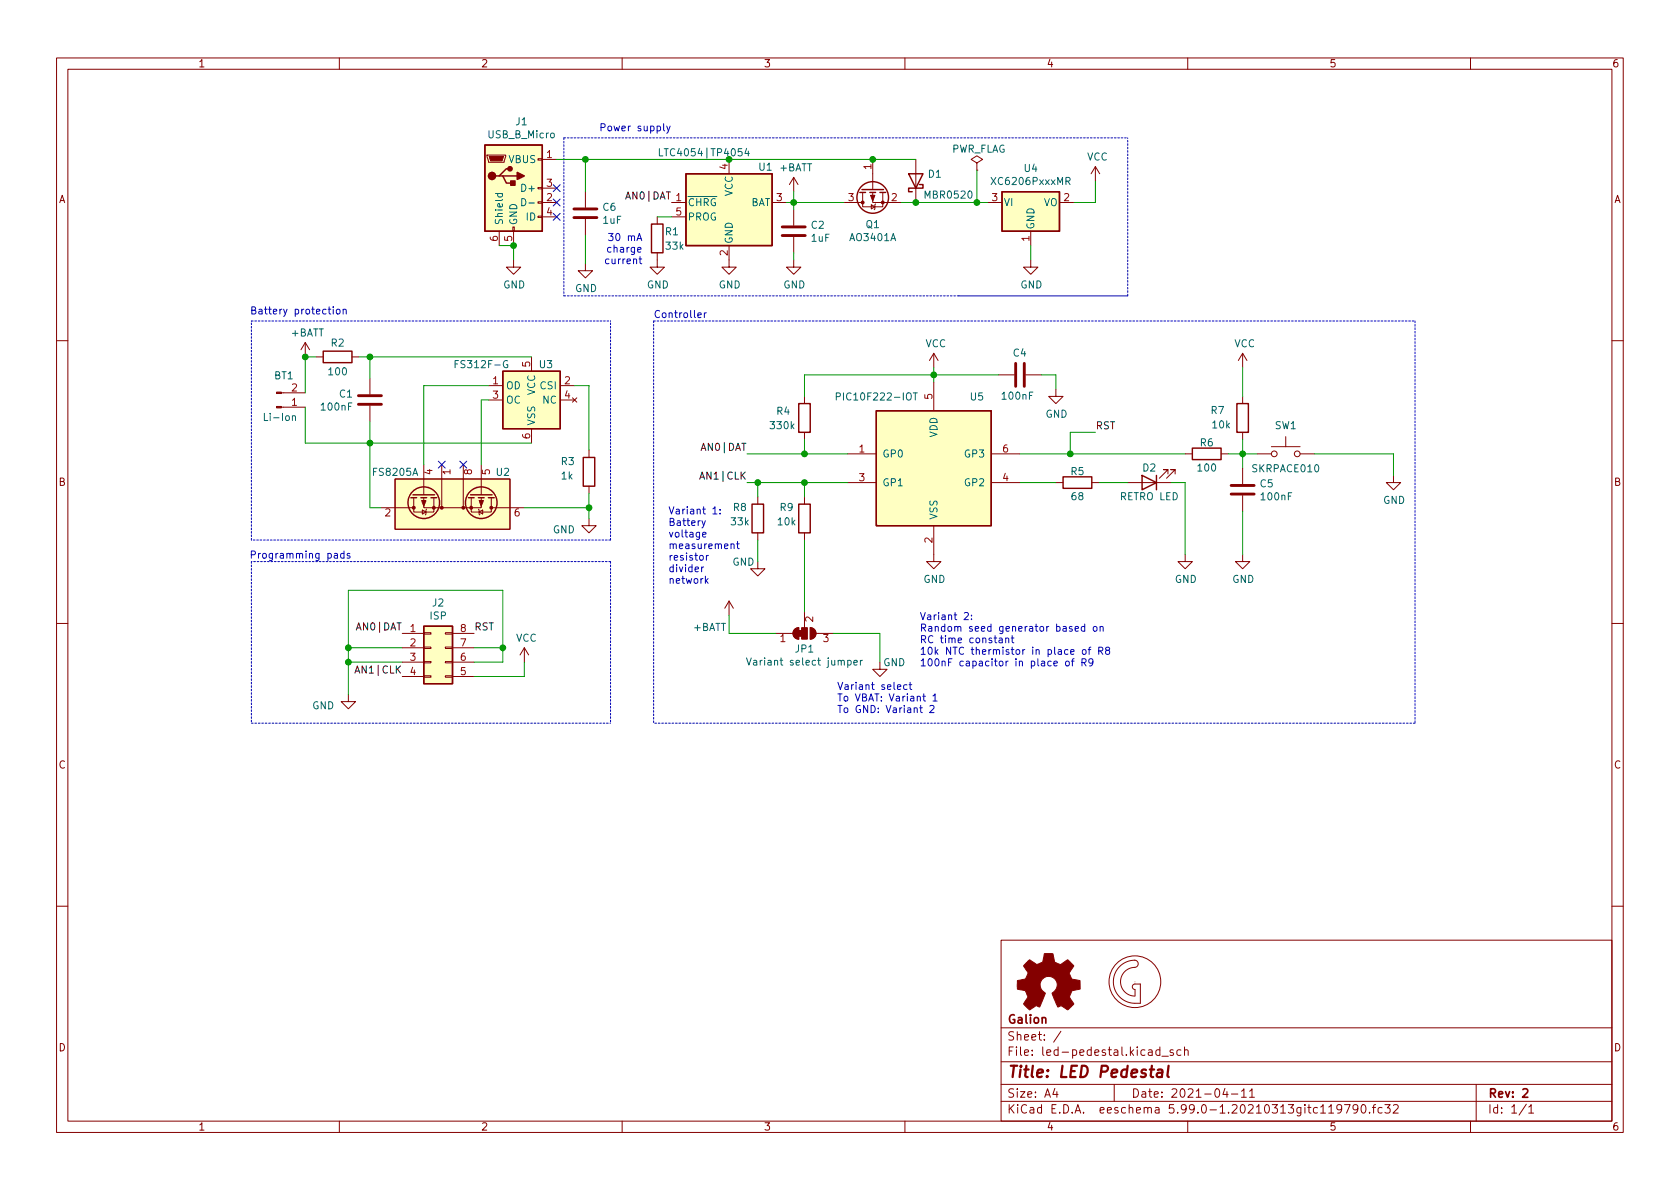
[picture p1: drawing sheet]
<svg xmlns="http://www.w3.org/2000/svg" width="297mm" height="210mm" viewBox="0 0 297 210" stroke-linecap="round" stroke-linejoin="round" font-family="sans-serif">
<g fill="none" stroke="#840000" stroke-width=".18">
<path d="M10 10.2h277v190.1h-277zM12 12.2h273v186.1h-273zM60 10.2v2M110 10.2v2M160 10.2v2M210 10.2v2M260 10.2v2M86.1 27.4h3.3v.3l-.2 1h-2.8zM95.1 38.2h.8v.3h-.8zM95.1 35.7h.8v.2h-.8zM95.1 33.1h.8v.3h-.8zM95.1 28.1h.8v.2h-.8z"/>
<path d="M95.9 28.2h2.5M95.9 35.8h2.5M95.9 33.3h2.5M95.9 38.3h2.5M103.5 33.9v2.8M103.5 38.7v2.8M116.2 38.3v1.3M118.7 35.8h2.6M118.7 38.3h2.6M128.9 28.2v2.5M136.5 35.8h2.6M140.3 31.4l-.7 1.2"/>
<path d="M140.3 31.4v2.5M140.3 37.1v2.8M140.3 31.4l.8 1.2M149.2 35.8h3.3M152.5 34v2.6h3.6v-2.6M154.1 36.2l.6 .4-.6 .4zM154.3 34v1.8h5.1M154.3 28.2v5.3M154.8 36.1l-.1 .1v.8l-.1 .1M161.9 28.2v7.6M172.7 28.8l1-.6-1-.6-1 .6 1 .6v1.3M172.7 30.1h.1"/>
<path d="M174.6 35.8h2.6M187.3 35.8h2.6M193.7 29.5l-.8 1.2M193.7 29.5v2.5M193.7 29.5l.7 1.2M88.3 40.9v2.5M90.7 40.1h.2v.8h-.2zM90.8 46v1.2h1.3l-1.3 1.3-1.3-1.3h1.3M90.8 40.9v2.5M103.5 46.6v1.3h1.3l-1.3 1.2-1.3-1.2h1.3M116.2 44.7v2.5h1.3l-1.3 1.3-1.3-1.3h1.3M128.9 43.4v3.8h1.3l-1.3 1.3-1.3-1.3h1.3"/>
<path d="M140.3 46v1.2h1.3l-1.3 1.3-1.2-1.3h1.2M140.3 41.9v2.8M182.2 46v1.2h1.3l-1.3 1.3-1.2-1.3h1.2M182.2 40.9v2.5M10 60.2h2M49.8 69.5h4.2M49.8 72h4.2M54 60.6l-.8 1.2M54 60.6v2.5M54 60.6l.7 1.2M55.9 63.1h1.2M62.2 63.1h1.3"/>
<path d="M65.4 66.9v2.8M65.4 71.7v2.8M86.4 68.2h2.5M86.4 70.7h2.5M94 63.1v2.6M94 75.8v2.6M99.1 68.2h2.5M99.1 70.7h2.5M101.2 70.4l.8 .7M102 70.4l-.8 .7M104.1 79.6v1.3M142.2 70.1v1.3"/>
<path d="M142.2 76.4v1.3M165.1 62.5v2.5M165.1 67.6v5M165.1 62.5l-.8 1.2M165.1 62.5l.8 1.2M176.5 66.3h2.8M181.4 66.3h2.7M186.7 68.8v1.3h1.3l-1.3 1.3-1.3-1.3h1.3M219.7 62.5l-.8 1.2M219.7 62.5v2.5M219.7 70.1v1.3M219.7 76.4v1.3"/>
<path d="M219.7 62.5l.8 1.2M224.8 79h5.1M227.3 77.2v1.8M285 60.2h2M67.3 89.8h5.9M69.8 84.7h20.4v8.9h-20.4zM73.2 88v2.5h3.5v-2.5M74.7 90.2l.6 .3-.6 .4zM74.9 88v1.8h10.2v-1.8M74.9 82.2v5.3M75.4 90l-.1 .2v.7l-.1 .2M78.1 82.2v7.6"/>
<path d="M81.9 82.2v7.6M83.3 88v2.5h3.6v-2.5M84.6 90l.1 .2v.7l.1 .2M84.7 90.5l.6-.3v.7zM85.1 82.2v5.3M86.9 89.8h5.8M104.1 91.7v1.3h1.3l-1.3 1.2-1.2-1.2h1.2M104.1 86v1.2M134 99.3v1.3h1.3l-1.3 1.2-1.3-1.2h1.3M134 87.9v1.2M134 94.2v1.3M142.2 87.9v1.2"/>
<path d="M142.2 94.2v1.3M149.9 80.3h5M149.9 85.3h5M165.1 93v6.3h1.3l-1.3 1.3-1.3-1.3h1.3M175.3 80.3h5M175.3 85.3h5M186.7 85.3h1.3M193 85.3h1.3M199.4 85.3h7.6M206.5 83.8v-.7h-.8h.8l-1.5 1.5M207.8 83.8v-.7h-.8h.8l-1.6 1.5M209.5 98v1.3h1.3l-1.3 1.3-1.2-1.3h1.2"/>
<path d="M209.5 80.3h1.3M215.9 80.3h1.3M219.7 98v1.3h1.3l-1.3 1.3-1.3-1.3h1.3M219.7 82.8v2.8M219.7 87.6v2.8M222.2 80.3h2.6M229.9 80.3h2.5M246.4 84.1v1.2h1.2l-1.2 1.3-1.3-1.3h1.3M10 110.2h2M71.1 112h3.8M71.1 114.5h3.8M71.1 117.1h3.8"/>
<path d="M71.1 119.6h3.8M74.9 119.5h1.3v.3h-1.3zM74.9 117h1.3v.2h-1.3zM74.9 114.4h1.3v.3h-1.3zM74.9 111.9h1.3v.2h-1.3zM78.7 119.5h1.3v.3h-1.3zM78.7 117h1.3v.2h-1.3zM78.7 114.4h1.3v.3h-1.3zM78.7 111.9h1.3v.2h-1.3zM80 112h3.8M80 114.5h3.8M80 117.1h3.8"/>
<path d="M80 119.6h3.8M92.7 114.5l-.8 1.3M92.7 114.5v2.6M92.7 114.5l.8 1.3M128.9 106.3v2.5M128.9 106.3l-.8 1.3M128.9 106.3l.8 1.3M137.2 112h3M140.5 111.3l.7-.3v2a1.02 1.02 0 0 1-.9-.6 1.02 1.02 0 0 1 .2-1.1zM142.2 108.2v2.8M143.3 111a1.02 1.02 0 0 1 1 1 1.02 1.02 0 0 1-1 1zM144.3 112h3"/>
<path d="M155.6 117.1v1.3h1.2l-1.2 1.2-1.3-1.2h1.3M285 110.2h2M61.6 122.8v1.3h1.3l-1.3 1.2-1.3-1.2h1.3M10 160.2h2M177 166.3h108v32h-108zM200.6 169.8a.64 .64 0 0 1 .6 .6 .64 .64 0 0 1-.6 .7 2.54 2.54 0 0 0-2.5 2.5 2.54 2.54 0 0 0 2.6 2.5M200.7 169.8a3.8 3.8 0 0 0-3.9 3.8 3.8 3.8 0 0 0 3.9 3.8M200.7 176.1v-1.1l-.4-.2-.1-.5 .4-.3h1v3.4h-.9M285 160.2h2M60 198.3v2M110 198.3v2M160 198.3v2"/>
<path d="M177 194.8h108M177 191.8h108M177 187.8h108M177 181.8h108M186.5 192.5l-.4 1h1M186.9 193v1M187.6 182.4l-1.3 1.9M197 191.8v3M205.1 185.7l-.5-.1-.2 .3v.4l.1 .3h.6M205.1 185.1v1.5M205.4 186.8h1.2M207.4 185.7l-.3-.1-.2 .2v.3l.5 .1v.4h-.5"/>
<path d="M208.8 185.7l-.4-.1-.3 .3v.4l.1 .3h.6M209.4 185.8l.2-.2 .4 .1 .1 .9M209.4 185.1v1.5M210 198.3v2M216.6 192.5l-.4 1h.9M216.9 193v1M217.7 193.5h1.2M219.5 193l.4-.5v1.5M219.5 194h.9M220.9 193l.5-.5v1.5M220.9 194h.9M234.9 195.8l.5-.5v1.5"/>
<path d="M234.9 196.8h.9M237.2 196l-.3 .3h-.3l-.2-.3 .1-.6 .4-.1 .2 .2a.99 .99 0 0 1-.3 1.3h-.3M237.7 195.3h1l-.6 1.5M240.1 196l-.3 .3h-.3l-.3-.3 .2-.6 .4-.1 .2 .2a.99 .99 0 0 1-.4 1.3h-.2M240.9 195.4l.1-.1a.81 .81 0 0 1 .6 .7 .81 .81 0 0 1-.3 .8h-.2a.81 .81 0 0 1-.5-.6 .81 .81 0 0 1 .3-.8zM242.1 196.7v.1M242.6 195.8h.6M243.2 195.3l-.3 .2v1.3M244.4 195.9l-.5-.1-.3 .3v.4l.2 .3h.6M244.9 195.3h.9l-.5 .6 .4 .1v.7l-.2 .1h-.4l-.2-.1M246.4 195.5l.5-.2 .2 .2 .1 .3-.9 1h.9M260 198.3v2"/>
<path d="M261 191.8v6.5M269.9 195.3l-1.3 1.9M270.3 195.8l.4-.5v1.5M270.3 196.8h.9"/>
<circle cx="225.3" cy="80.3" r=".51"/>
<circle cx="229.4" cy="80.3" r=".51"/>
<circle cx="200.7" cy="173.6" r="4.6"/>
</g>
<path d="M269.3 192.7l.5-.2 .3 .2v.3l-.9 1h.9" fill="none" stroke="#840000" stroke-width=".3"/>
<path d="M204.7 189.2l.2-.1 .6 .1-.1 1.3M205.5 189.6l-.7 .1a.4 .4 0 0 0-.3 .3 .4 .4 0 0 0 .3 .5l.6-.1M206.6 188.5l-.2 1.7 .3 .3" fill="none" stroke="#840000" stroke-width=".4"/>
<g fill="#ffffc2" stroke="#ffffc2" stroke-width=".18">
<path d="M74.9 110.7h5.1v10.2h-5.1z"/>
<path d="M154.9 72.6h20.4v20.4h-20.4z"/>
<path d="M85.7 25.6h10.2v15.3h-10.2z"/>
<path d="M88.9 65.7h10.2v10.1h-10.2z"/>
<path d="M121.3 30.7h15.2v12.7h-15.2z"/>
<path d="M177.2 33.9h10.1v7h-10.1z"/>
<path d="M69.8 84.7h20.4v8.9h-20.4z"/>
</g>
<g fill="none" stroke="#840000" stroke-width=".25">
<path d="M85.7 25.6h10.2v15.3h-10.2zM88.3 31.1h.6l.6 1.3h1.3M88.9 31.1h2.5M90.2 29.8h-.7l-1.2 1.3h-.7M115.2 39.6h2v5.1h-2zM121.3 30.7h15.2v12.7h-15.2zM152 34h1M152.4 33.5h3.8M153.8 34h1M155.6 34h1M160.7 30.7h2.5l-1.3 2.6zM162.6 32.6h.6v.7h-2.5v.6h.6"/>
<path d="M177.2 33.9h10.1v7h-10.1zM57.1 62.1h5.1v2h-5.1zM88.9 65.7h10.2v10.1h-10.2zM141.2 71.4h2.1v5h-2.1zM154.9 72.6h20.4v20.4h-20.4zM210.8 79.2h5.1v2.1h-5.1zM218.7 71.4h2v5h-2zM72.6 88h1.1M73 87.5h3.8M74.4 88h1M76.2 88h1M82.8 88h1"/>
<path d="M83.2 87.5h3.8M84.6 88h1M86.4 88h1M103.1 80.9h2.1v5.1h-2.1zM133 89.1h2v5.1h-2zM141.2 89.1h2.1v5.1h-2.1zM188 84.3h5v2.1h-5zM201.9 84.1l2.6 1.2-2.6 1.3zM204.5 84.1v2.5M74.9 110.7h5.1v10.2h-5.1z"/>
<circle cx="154.3" cy="34.9" r="2.79"/>
<circle cx="74.9" cy="88.9" r="2.79"/>
<circle cx="85.1" cy="88.9" r="2.79"/>
</g>
<g fill="none" stroke="#006464" stroke-width=".18">
<path d="M87.6 34.2h1.2M88.1 34.2l-.1 .4 .2 .2 .6-.1v-.5M92.3 35.1a.64 .64 0 0 1 .7 .6 .64 .64 0 0 1-.7 .7zM93.5 35.9h1M116.6 26.3v1.3h.6M132 26.2l-.3 .9h.8M132.3 26.7v.9M188.5 32h.6l.1-.2-.1-.3-.6-.1v1.2M188.8 32l.4 .6M51.7 73.6l.2-.1 .3 .1v.8M80.5 64.4h.4M81.1 63.8h-.6v1.2"/>
<path d="M89.7 63.8a.59 .59 0 0 0-.7 .6 .59 .59 0 0 0 .7 .6l.1-.5h-.3M147.9 70.1h.6l.1-.2-.1-.3-.6-.1v1.2M161.5 69.5h.7M161.8 69.5v1.2M132 116.3l.4 1.3 .4-1.3M151 117.2l.6-.1-.1-.3h-.3l-.2 .1v.7h.5M152.1 116.8v.8M152.5 116.8l-.4 .2"/>
</g>
<g fill="#840000" stroke="#840000" stroke-width=".25">
<path d="M90.3 32h.8v.8h-.8z"/>
<path d="M91.4 30.5l1.3 .6-1.3 .6z"/>
<circle cx="87" cy="31.1" r=".63"/>
<circle cx="90.2" cy="29.8" r=".38"/>
</g>
<g fill="#840000" stroke="#840000" stroke-width=".18">
<path d="M86.5 27.7h2.5l-.2 .7h-2.1z"/>
<path d="M181.5 170.2l.6-.5 .8 .6a.62 .62 0 0 0 1 0l.2-.1a1.62 1.62 0 0 0 .5-1.3l.1-.3 1.5 .1 .1 .7a.74 .74 0 0 0 .7 1l.5 .2 1.3-.9 1 1.1-.4 .6a.75 .75 0 0 0-.1 1.2l.2 .5 1.5 .3v1.5l-1.4 .3-.1 .1a1.23 1.23 0 0 0-.3 1.2l.7 1-.1 .2-1 .9-.8-.6a.54 .54 0 0 0-.9 .1l-1.1-2.4a2.33 2.33 0 0 0 .9-1.9 1.54 1.54 0 0 0-2.5-.7 1.54 1.54 0 0 0 .4 2.5l-1 2.5a.69 .69 0 0 0-1.1 .1l-.7 .4-1-1.1 .8-1.2-.3-.5a.71 .71 0 0 0-.9-.7l-.7-.2v-1.5l.4-.1a1.11 1.11 0 0 0 1.3-.7 .72 .72 0 0 0-.2-1.2l-.4-.6z"/>
<path d="M48.9 69.3h.9v.3h-.9z"/>
<path d="M48.9 71.9h.9v.2h-.9z"/>
<path d="M153.9 34.5h.8l-.4 1.1z"/>
<path d="M74.5 88.5h.8l-.4 1z"/>
<path d="M84.7 88.5h.8l-.4 1z"/>
<path d="M140.5 111.3l.7-.3v2a1.02 1.02 0 0 1-.9-.6 1.02 1.02 0 0 1 .2-1.1z"/>
<path d="M143.3 111a1.02 1.02 0 0 1 1 1 1.02 1.02 0 0 1-1 1z"/>
<path d="M141.2 111.5h.5v1h-.5z"/>
<path d="M141.7 111h1v2h-1z"/>
<circle cx="200.7" cy="173.6" r=".01"/>
<circle cx="156.1" cy="35.8" r=".25"/>
<circle cx="152.5" cy="35.8" r=".25"/>
<circle cx="73.2" cy="89.8" r=".25"/>
<circle cx="76.7" cy="89.8" r=".25"/>
<circle cx="78.1" cy="89.8" r=".25"/>
<circle cx="81.9" cy="89.8" r=".25"/>
<circle cx="83.3" cy="89.8" r=".25"/>
<circle cx="86.9" cy="89.8" r=".25"/>
</g>
<path d="M101.5 38.5h4M101.5 37h4M138.3 41.7h4.1M138.3 40.1h4.1M63.4 71.5h4M63.4 70h4M179.6 64.3v4M181.1 64.3v4M217.7 87.4h4M217.7 85.8h4" fill="none" stroke="#840000" stroke-width=".51"/>
<path d="M123.7 84.7l.4-1.2 .5 1.2M62.8 119l.4-1.2 .4 1.2" fill="none" stroke="#0f0f0f" stroke-width=".18"/>
<g fill="none" stroke="#0000c2" stroke-width=".18">
<path d="M106.3 22.5h.6l.1-.2-.1-.3-.6-.1v1.2M118.5 22.3l-.4 1.1-.2 .2M44.5 54.9l.6-.1 .1-.2-.1-.2-.6-.1v1.2h.5l.2-.1 .1-.3-.4-.2M45.8 54.7h.5v.8M46.3 55h-.4l-.2 .2 .2 .3h.4M60.7 54.8l.2-.1h.3v.8M107.6 41.3h.8l-.4 .5 .3 .1v.5l-.2 .1-.5-.1M116.6 55a.6 .6 0 0 0-.8 .4 .6 .6 0 0 0 .6 .8l.2-.2M169.5 52.3h29.9M44.4 98.1l.6-.1 .2-.1-.1-.3-.7-.2v1.3M61.9 97.9h-.4l-.1 .1v.2l.5 .1v.3h-.5M124.1 92.1l.3 .8"/>
<path d="M124.2 94.6l.6-.2v-.2l-.4-.1-.2 .2 .1 .6h.5M124.7 92.1l-.4 1.1-.2 .2M124.9 98.2v.9M125.3 98.2l-.4 .3M126 90l.4-.4v1.3M126 90.9h.8M127.3 90.8v.1M127.3 90.1v.1M129.3 96.3l.1-.1h.3l.1 .8M130.2 96.2h.5M130.4 95.7v1.1l.3 .2M124.1 100.3v.8"/>
<path d="M124.4 100.3l-.3 .2M124.8 102.7l.4 .5M125.2 102.3l-.5 .5M170.5 108.4l.5-.1 .2 .4-.8 .9h.8M171.8 109.5v.1M171.8 108.8v.1M176.7 112.9h.5v.8M177.2 113.1l-.4 .1-.2 .2 .2 .3 .4-.1M177.8 112.9l.2-.1 .3 .1 .1 .8M177.8 112.8v.9M178.8 112.8h.5M179 112.4v1.1l.3 .2"/>
<path d="M188.5 117l.3-.1 .3 .3v.3l-.3 .3-.3-.1-.1-.2zM189.3 115.3l.6-.1v-.3h-.4l-.2 .1 .1 .7h.5M189.4 116.9h.5M189.9 116.5l-.3 .2v1.1M190.1 111.2l.6-.1-.1-.3h-.3l-.2 .2 .1 .6h.4M191.3 117.2l.6-.1 .1-.2v-.3l-.7-.1v1.3M191.5 114.9h.3l.2 .2v.4l-.2 .2h-.3l-.1-.2zM191.6 117.2l.4 .6M191.8 110.8h-.4l-.2 .2 .1 .6h.5M191.8 110.4v1.2M192.4 114.9h.5M192.9 114.4l-.3 .2v1.1"/>
<path d="M193.2 117l-.2 .3h-.2l-.3-.3 .1-.5h.4l.2 .1a.84 .84 0 0 1-.3 1.2h-.3M193.4 110.8h.3l.3 .2v.4l-.3 .2h-.3l-.1-.2zM194.3 115.1l.6-.1 .1-.1-.1-.3-.6-.2v1.3M194.5 110.9l.2-.1h.3l.1 .8M194.5 110.8v.8M194.6 115.1l.4 .6M195.7 115l-.2-.3v-.1l.2-.2 .4 .1 .1 .2-.1 .2-.5 .1-.1 .2v.3l.2 .2h.3l.2-.2-.1-.4-.1-.1M158.7 121.5l.6-.1-.1-.3h-.3l-.2 .2v.6h.5M160.4 121.1h-.4l-.2 .2 .1 .6h.5M160.7 121.1h.5M160.9 120.7v1l.3 .2M162.6 125.2h.5"/>
<path d="M162.8 124.7v1.1l.3 .2M163.2 123.1h.4M163.3 122.7v1.1l.3 .2M164.4 124.9l.5-.2 .2 .4-.7 .9h.7M165 123.1l.3-.4v1.3M165 124h.7"/>
</g>
<g fill="none" stroke="#0000c2" stroke-width=".18" stroke-dasharray=".3 .3">
<path d="M99.7 24.4h99.7M99.7 24.4v27.9M44.4 56.8h63.5M115.6 56.8h134.6M115.6 56.8v71.1M169.5 52.3h-69.8M199.4 52.3v-27.9M250.2 56.8v71.1M44.4 95.5v-38.7M44.4 99.3v28.6M107.9 95.5v-38.7M107.9 95.5h-63.5"/>
<path d="M107.9 99.3v28.6M107.9 99.3h-63.5M44.4 127.9h63.5M250.2 127.9h-134.6"/>
</g>
<g fill="none" stroke="#009600" stroke-width=".18">
<path d="M98.4 28.2h63.5M103.5 28.2v5.7M116.2 38.3h2.5M139.1 35.8h10.1M140.3 33.9v3.2M159.4 35.8h15.2M172.7 30.1v5.7M193.7 32v3.8h-3.8M88.3 43.4h2.5v2.6M103.5 41.5v5.1M140.3 44.7v1.3M182.2 43.4v2.6"/>
<path d="M54 72v6.4h40M55.9 63.1h-1.9v6.4M63.5 63.1h30.5M65.4 74.5v15.3h1.9M65.4 63.1v3.8M86.4 68.2h-11.5v14M86.4 70.7h-1.3v11.5M101.6 68.2h2.5v11.4M142.2 77.7v2.6M165.1 65v2.6M176.5 66.3h-34.3v3.8M184.1 66.3h2.6v2.5"/>
<path d="M193.7 76.4h-4.5v3.9M219.7 65v5.1M219.7 77.7v5.1M92.7 89.8h11.4M104.1 87.2v4.5M132.1 85.3h17.8M132.1 80.3h17.8M134 85.3v2.6M134 95.5v3.8M142.2 85.3v2.6M142.2 95.5v12.7M180.3 85.3h6.4"/>
<path d="M180.3 80.3h29.2M194.3 85.3h5.1M207 85.3h2.5v12.7M217.2 80.3h5M219.7 90.4v7.6M232.4 80.3h14v3.8M61.6 114.5h9.5M61.6 117.1h9.5M83.8 117.1h5.1v-12.7h-27.3v18.4M83.8 114.5h5.1M92.7 117.1v2.5h-8.9M128.9 108.8v3.2h8.3"/>
<path d="M147.3 112h8.3v5.1"/>
</g>
<path d="M97.8 37.7l1.2 1.3M97.8 35.2l1.2 1.2M97.8 32.7l1.2 1.2M99 37.7l-1.2 1.3M99 35.2l-1.2 1.2M99 32.7l-1.2 1.2M77.5 81.6l1.2 1.2M78.7 81.6l-1.2 1.2M81.3 81.6l1.2 1.2M82.5 81.6l-1.2 1.2" fill="none" stroke="#000084" stroke-width=".18"/>
<g fill="#009600" stroke="#009600" stroke-width=".18">
<circle cx="103.5" cy="28.2" r=".51"/>
<circle cx="104.1" cy="89.8" r=".51"/>
<circle cx="90.8" cy="43.4" r=".51"/>
<circle cx="134" cy="85.3" r=".51"/>
<circle cx="54" cy="63.1" r=".51"/>
<circle cx="65.4" cy="63.1" r=".51"/>
<circle cx="61.6" cy="114.5" r=".51"/>
<circle cx="61.6" cy="117.1" r=".51"/>
<circle cx="128.9" cy="28.2" r=".51"/>
<circle cx="161.9" cy="35.8" r=".51"/>
<circle cx="140.3" cy="35.8" r=".51"/>
<circle cx="154.3" cy="28.2" r=".51"/>
<circle cx="219.7" cy="80.3" r=".51"/>
<circle cx="165.1" cy="66.3" r=".51"/>
<circle cx="65.4" cy="78.4" r=".51"/>
<circle cx="88.9" cy="114.5" r=".51"/>
<circle cx="142.2" cy="80.3" r=".51"/>
<circle cx="142.2" cy="85.3" r=".51"/>
<circle cx="172.7" cy="35.8" r=".51"/>
<circle cx="189.2" cy="80.3" r=".51"/>
</g>
<text font-size="2.8" fill="#840000" x="178" y="190.6">Title: LED Pedestal</text>
<g font-size="2.1" fill="#840000">
<text x="178" y="184">Sheet: /</text>
<text x="178" y="181">Galion</text>
<text x="178" y="186.7">File: led-pedestal.kicad_sch</text>
<text x="178" y="196.9">KiCad E.D.A. eeschema 5.99.0-1.20210313gitc119790.fc32</text>
<text x="178" y="194.1">Size: A4</text>
<text x="200" y="194.1">Date: 2021-04-11</text>
<text x="263" y="194.1">Rev: 2</text>
<text x="263" y="196.9">Id: 1/1</text>
</g>
<g font-size="1.8" fill="#840000">
<text x="35" y="11.9">1</text>
<text x="85" y="11.9">2</text>
<text x="135" y="11.9">3</text>
<text x="185" y="11.9">4</text>
<text x="235" y="11.9">5</text>
<text x="285" y="11.9">6</text>
<text x="10.3" y="35.9">A</text>
<text x="285.3" y="35.9">A</text>
<text x="10.3" y="85.9">B</text>
<text x="285.3" y="85.9">B</text>
<text x="10.3" y="135.9">C</text>
<text x="285.3" y="135.9">C</text>
<text x="10.3" y="185.9">D</text>
<text x="285.3" y="185.9">D</text>
<text x="35" y="199.9">1</text>
<text x="85" y="199.9">2</text>
<text x="135" y="199.9">3</text>
<text x="185" y="199.9">4</text>
<text x="235" y="199.9">5</text>
<text x="285" y="199.9">6</text>
</g>
<g font-size="1.8" fill="#006464">
<text x="91.2" y="22.1">J1</text>
<text x="86.4" y="24.4">USB_B_Micro</text>
<text x="90" y="28.8">VBUS</text>
<text x="117.4" y="27.6">LTC4054|TP4054</text>
<text x="168.1" y="27">PWR_FLAG</text>
<text x="192.2" y="28.4">VCC</text>
<text x="92.6" y="33.9">D+</text>
<text x="129.5" y="34.7" transform="rotate(-90 129.5 34.7)">VCC</text>
<text x="134.2" y="30.2">U1</text>
<text x="137.8" y="30.3">+BATT</text>
<text x="163.7" y="35.1">MBR0520</text>
<text x="164.1" y="31.4">D1</text>
<text x="175.6" y="32.7">XC6206PxxxMR</text>
<text x="181.1" y="30.4">U4</text>
<text x="88.9" y="39.9" transform="rotate(-90 88.9 39.9)">Shield</text>
<text x="91.4" y="39.9" transform="rotate(-90 91.4 39.9)">GND</text>
<text x="93.1" y="39">ID</text>
<text x="106.6" y="37.3">C6</text>
<text x="106.7" y="39.6">1uF</text>
<text x="117.7" y="41.6">R1</text>
<text x="121.5" y="36.4">~CHRG</text>
<text x="121.5" y="39">PROG</text>
<text x="132.6" y="36.4">BAT</text>
<text x="143.4" y="40.4">C2</text>
<text x="153.1" y="40.3">Q1</text>
<text x="177.4" y="36.4">VI</text>
<text x="182.9" y="40.6" transform="rotate(-90 182.9 40.6)">GND</text>
<text x="184.5" y="36.4">VO</text>
<text x="117.8" y="44.1">33k</text>
<text x="129.5" y="43.2" transform="rotate(-90 129.5 43.2)">GND</text>
<text x="143.5" y="42.7">1uF</text>
<text x="150.4" y="42.6">AO3401A</text>
<text x="89" y="51">GND</text>
<text x="101.7" y="51.6">GND</text>
<text x="114.4" y="51">GND</text>
<text x="127.1" y="51">GND</text>
<text x="138.5" y="51">GND</text>
<text x="180.4" y="51">GND</text>
<text x="51.5" y="59.5">+BATT</text>
<text x="58.6" y="61.3">R2</text>
<text x="81" y="65.1">FS312F-G</text>
<text x="95.4" y="65.1">U3</text>
<text x="163.6" y="61.4">VCC</text>
<text x="179.2" y="63">C4</text>
<text x="218.2" y="61.4">VCC</text>
<text x="48.5" y="67.1">BT1</text>
<text x="58.2" y="66.4">100</text>
<text x="60" y="70.3">C1</text>
<text x="89.4" y="68.8">OD</text>
<text x="89.4" y="71.4">OC</text>
<text x="94.6" y="69.9" transform="rotate(-90 94.6 69.9)">VCC</text>
<text x="95.6" y="68.8">CSI</text>
<text x="96" y="71.4">NC</text>
<text x="148.7" y="70.8">PIC10F222-IOT</text>
<text x="171.6" y="70.8">U5</text>
<text x="177.3" y="70.7">100nF</text>
<text x="47.1" y="74.4">Li-Ion</text>
<text x="56.9" y="72.6">100nF</text>
<text x="94.6" y="75.3" transform="rotate(-90 94.6 75.3)">VSS</text>
<text x="136.3" y="75.9">330k</text>
<text x="137.3" y="73.3">R4</text>
<text x="165.7" y="77.4" transform="rotate(-90 165.7 77.4)">VDD</text>
<text x="184.8" y="73.9">GND</text>
<text x="214.1" y="73.2">R7</text>
<text x="214.4" y="75.7">10k</text>
<text x="225.4" y="75.9">SW1</text>
<text x="99.2" y="82.2">R3</text>
<text x="156" y="80.9">GP0</text>
<text x="170.7" y="80.9">GP3</text>
<text x="202.1" y="83.4">D2</text>
<text x="211.9" y="83.4">100</text>
<text x="212.2" y="78.9">R6</text>
<text x="221.5" y="83.5">SKRPACE010</text>
<text x="66.1" y="84.1">FS8205A</text>
<text x="87.8" y="84.1">U2</text>
<text x="99.3" y="84.8">1k</text>
<text x="156" y="86">GP1</text>
<text x="170.7" y="86">GP2</text>
<text x="189.4" y="84">R5</text>
<text x="189.5" y="88.4">68</text>
<text x="198.1" y="88.4">RETRO LED</text>
<text x="222.8" y="86.2">C5</text>
<text x="223.1" y="88.5">100nF</text>
<text x="244.5" y="89.1">GND</text>
<text x="97.7" y="94.3">GND</text>
<text x="129.3" y="92.9">33k</text>
<text x="129.7" y="90.4">R8</text>
<text x="137.6" y="92.9">10k</text>
<text x="137.9" y="90.4">R9</text>
<text x="165.7" y="91.9" transform="rotate(-90 165.7 91.9)">VSS</text>
<text x="129.5" y="100">GND</text>
<text x="76.5" y="107.2">J2</text>
<text x="163.2" y="103.1">GND</text>
<text x="207.7" y="103.1">GND</text>
<text x="217.9" y="103.1">GND</text>
<text x="76" y="109.5">ISP</text>
<text x="91.2" y="113.5">VCC</text>
<text x="122.6" y="111.6">+BATT</text>
<text x="133.3" y="117.7">Variant select jumper</text>
<text x="140.7" y="115.4">JP1</text>
<text x="156.1" y="117.8">GND</text>
<text x="55.2" y="125.4">GND</text>
</g>
<g font-size="1.8" fill="#0000c2">
<text x="107.2" y="23.2">Power supply</text>
<text x="107.6" y="46.7">current</text>
<text x="107.9" y="44.7">charge</text>
<text x="108.4" y="42.6">30 mA</text>
<text x="46.4" y="55.6">Battery protection</text>
<text x="116.6" y="56.2">Controller</text>
<text x="118.1" y="90.9">Variant 1:</text>
<text x="118.1" y="93">Battery</text>
<text x="118.1" y="95">voltage</text>
<text x="46.1" y="98.8">Programming pads</text>
<text x="118.1" y="97.1">measurement</text>
<text x="118.1" y="99.1">resistor</text>
<text x="118.1" y="101.2">divider</text>
<text x="118.1" y="103.2">network</text>
<text x="162.6" y="109.6">Variant 2:</text>
<text x="162.6" y="111.7">Random seed generator based on</text>
<text x="162.6" y="113.7">RC time constant</text>
<text x="162.6" y="115.8">10k NTC thermistor in place of R8</text>
<text x="162.6" y="117.8">100nF capacitor in place of R9</text>
<text x="148" y="122">Variant select</text>
<text x="148" y="124">To VBAT: Variant 1</text>
<text x="148" y="126.1">To GND: Variant 2</text>
</g>
<g font-size="1.8" fill="#a90000">
<text x="96.7" y="27.9">1</text>
<text x="128.7" y="30" transform="rotate(-90 128.7 30)">4</text>
<text x="154.1" y="30" transform="rotate(-90 154.1 30)">1</text>
<text x="96.7" y="35.6">2</text>
<text x="96.7" y="33">3</text>
<text x="137.3" y="35.6">3</text>
<text x="150" y="35.6">3</text>
<text x="157.6" y="35.6">2</text>
<text x="175.4" y="35.6">3</text>
<text x="188.1" y="35.6">2</text>
<text x="96.7" y="38.1">4</text>
<text x="119.5" y="38.1">5</text>
<text x="88" y="42.7" transform="rotate(-90 88 42.7)">6</text>
<text x="90.6" y="42.7" transform="rotate(-90 90.6 42.7)">5</text>
<text x="128.7" y="45.2" transform="rotate(-90 128.7 45.2)">2</text>
<text x="182" y="42.7" transform="rotate(-90 182 42.7)">1</text>
<text x="93.7" y="64.9" transform="rotate(-90 93.7 64.9)">5</text>
<text x="51.6" y="71.7">1</text>
<text x="51.6" y="69.2">2</text>
<text x="87.1" y="67.9">1</text>
<text x="87.1" y="70.5">3</text>
<text x="99.8" y="67.9">2</text>
<text x="99.8" y="70.5">4</text>
<text x="164.8" y="70.6" transform="rotate(-90 164.8 70.6)">5</text>
<text x="93.7" y="77.6" transform="rotate(-90 93.7 77.6)">6</text>
<text x="76.5" y="83.9" transform="rotate(-90 76.5 83.9)">4</text>
<text x="79.6" y="83.9" transform="rotate(-90 79.6 83.9)">1</text>
<text x="83.4" y="83.9" transform="rotate(-90 83.4 83.9)">8</text>
<text x="86.6" y="83.9" transform="rotate(-90 86.6 83.9)">5</text>
<text x="151.9" y="80">1</text>
<text x="177.3" y="80">6</text>
<text x="151.9" y="85.1">3</text>
<text x="177.3" y="85.1">4</text>
<text x="68.1" y="91.3">2</text>
<text x="90.9" y="91.3">6</text>
<text x="164.8" y="96" transform="rotate(-90 164.8 96)">2</text>
<text x="72.5" y="111.8">1</text>
<text x="81.4" y="111.8">8</text>
<text x="137.9" y="113.5">1</text>
<text x="143.8" y="110" transform="rotate(-90 143.8 110)">2</text>
<text x="145.6" y="113.5">3</text>
<text x="72.5" y="114.3">2</text>
<text x="72.5" y="116.8">3</text>
<text x="72.5" y="119.4">4</text>
<text x="81.4" y="119.4">5</text>
<text x="81.4" y="116.8">6</text>
<text x="81.4" y="114.3">7</text>
</g>
<g font-size="1.8" fill="#0f0f0f">
<text x="111.1" y="35.3">AN0|DAT 1</text>
<text x="193.7" y="75.9">RST</text>
<text x="124.4" y="79.7">AN0|DAT</text>
<text x="124.4" y="84.8">AN1|CLK</text>
<text x="63.5" y="111.5">AN0|DAT</text>
<text x="83.8" y="111.5">RST</text>
<text x="63.5" y="119.1">AN1|CLK</text>
</g>
</svg>
